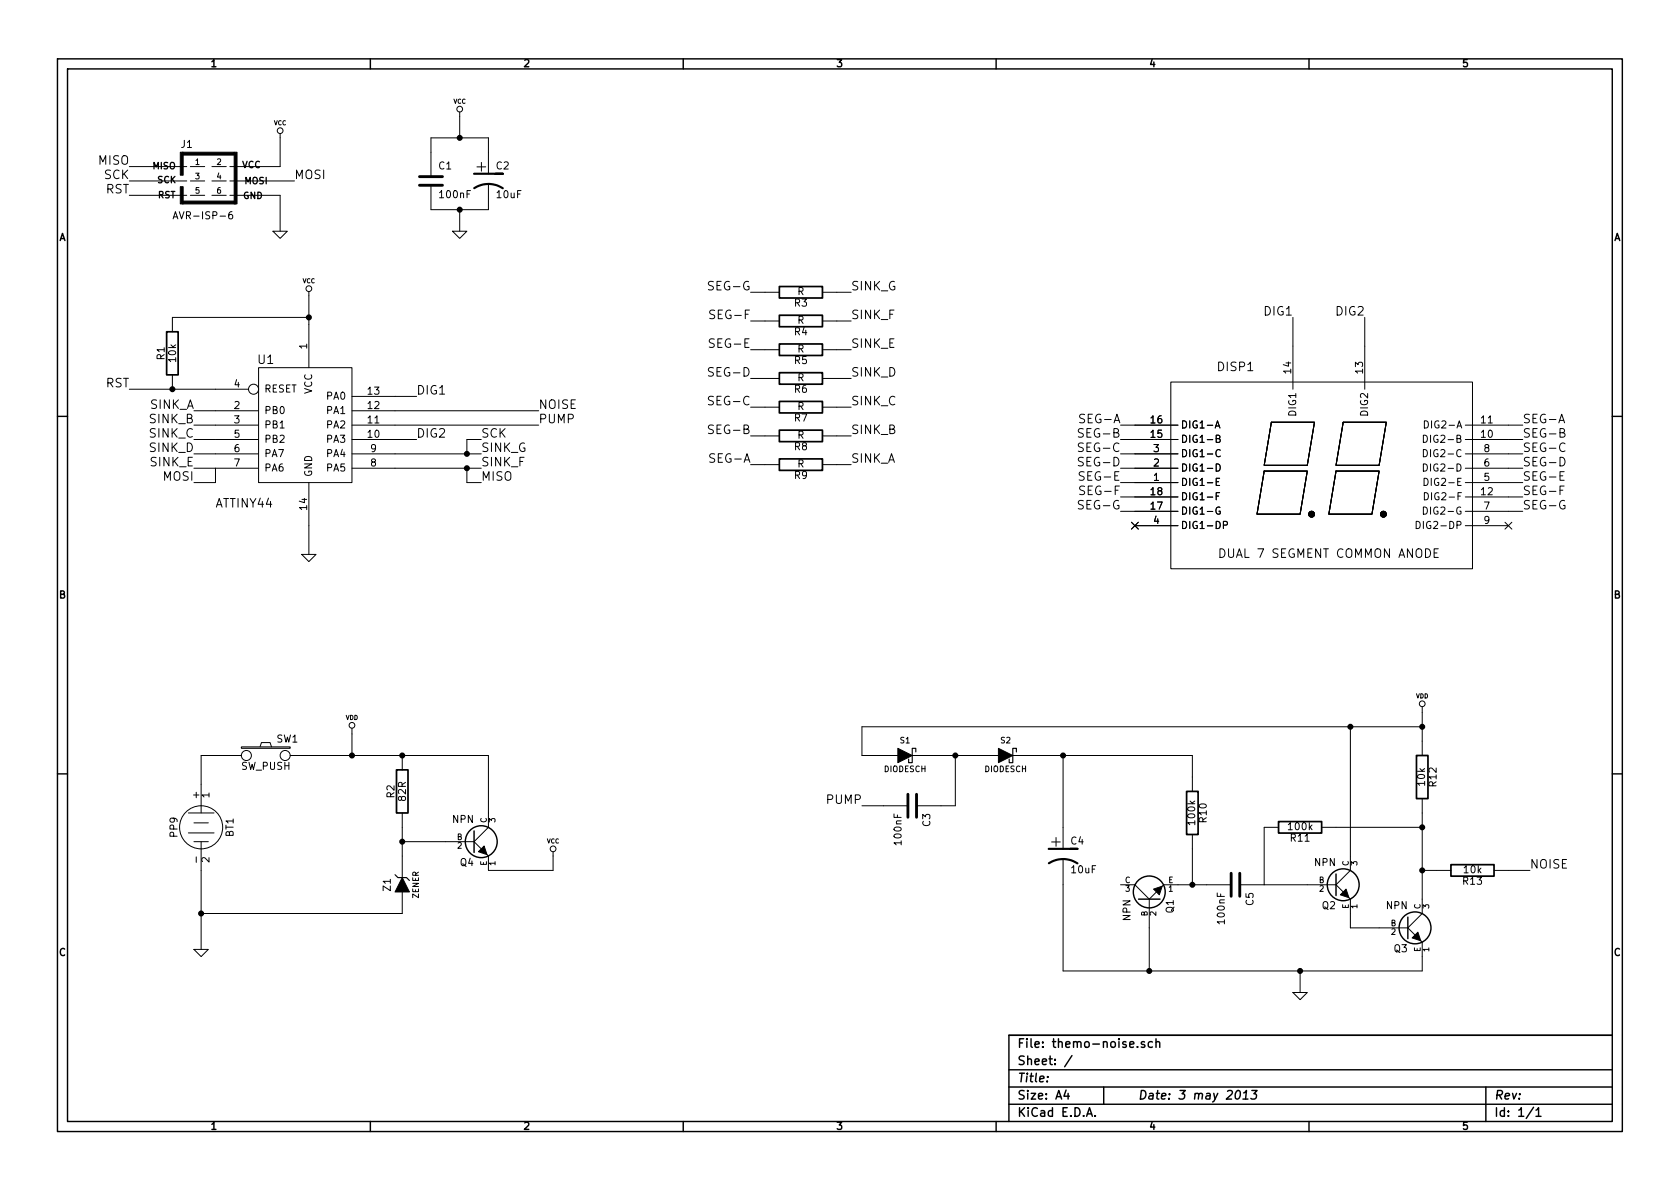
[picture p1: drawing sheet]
<svg xmlns="http://www.w3.org/2000/svg" width="297mm" height="210mm" viewBox="0 0 297 210" stroke-linecap="round" stroke-linejoin="round" font-family="sans-serif">
<g fill="none" stroke="#000" stroke-width=".25">
<path d="M10.2 10.4h276.6v189.7h-276.6zM11.9 12.2h273.2v186.1h-273.2zM65.5 10.4v1.8M120.8 10.4v1.8M176.1 10.4v1.8M231.4 10.4v1.8M10.2 73.6h1.7M285.1 73.6h1.7M10.2 136.8h1.7M285.1 136.8h1.7M83.8 146.9v3.8M201.3 159h3.8"/>
<path d="M236.2 154.6v3.8M248.9 162.2v3.8M65.5 198.3v1.8M120.8 198.3v1.8M176.1 198.3v1.8M178.4 189.2h106.7M178.4 195.3h106.7M178.4 192.2h106.7M185.2 190.4v.1M188.5 192.8l-.4 1h1M188.8 193.3v1.1M189.5 186.7l-1.3 1.9"/>
<path d="M192.1 197.4l.5-1.5 .5 1.5M192.3 197h.7M193.6 197.3v.1M195.1 192.2v3.1M201.1 185.1v.1M202.4 184.3l-.4-.1-.2 .2 .1 .2 .5 .2v.3h-.6M203.8 184.3a.48 .48 0 0 0-.7 0v.8l.2 .1 .5-.1M204.4 184.3h.1a.36 .36 0 0 1 .6 .1v.8M204.4 183.7v1.5M218.6 193l.4-.2a.88 .88 0 0 1-.3 1.6l-.3-.3a1.19 1.19 0 0 1 .2-1.1zM219.8 194.4h.8M219.9 193.3l.5-.5-.2 1.6"/>
<path d="M221.3 192.8h1l-.6 .6 .3 .1 .2 .2-.1 .4-.3 .3-.6-.2M231.4 198.3v1.8M262.7 192.2v6.1M271.1 195.8l-1.3 2M271.6 196.3l.4-.4v1.5M271.6 197.4h.9M285.1 183.1h-106.7v15.2"/>
<circle cx="85.1" cy="148.8" r="2.82"/>
<circle cx="203.2" cy="157.7" r="2.82"/>
<circle cx="237.5" cy="156.5" r="2.82"/>
<circle cx="250.2" cy="164.1" r="2.82"/>
</g>
<g fill="none" stroke="#000" stroke-width=".18">
<path d="M81.3 19.8v4.6M22.9 34.5h10.1M22.9 29.5h10.1M22.9 32h10.1M30.6 38.7l.4-1.3 .4 1.3M30.7 38.3h.6M33.7 34.5h2.5M33.7 29.5h2.5M33.7 32h2.5M37.5 34.5h2.5M37.5 29.5h2.5M37.5 32h2.5"/>
<path d="M40.6 34.5h8.9v6.4M40.6 32h11.5M41 37.4l-.3 .1a.87 .87 0 0 0 0 1.2l.4-.1v-.6l-.4-.1-.3 .3M49.5 23.6v5.9h-8.9M81.3 37.1v3.8M86.4 32.5v4.6h-10.2v-4.3M86.4 30.7v-6.3h-10.2v6.8M48.3 40.9h2.5l-1.3 1.3zM54.6 51.6v13.4M54.6 56.1h-24.1v2.6M80 40.9h2.5l-1.2 1.3zM126.3 60a.62 .62 0 0 0-.8 .1v.4l.7 .4v.4a.68 .68 0 0 1-.8 .1"/>
<path d="M126.4 54.9a.62 .62 0 0 0-.8 .1v.4l.7 .4v.4a.68 .68 0 0 1-.8 .1M132.7 56.8h5.1M132.7 51.7h5.1M145.4 56.8h5.1M145.4 51.7h5.1M228.6 56.1v12.7M241.3 56.1v12.7M22.9 68.8h21M30.5 66.3v2.5M34.3 72.6h11.4M34.3 77.7h11.4M34.3 75.2h11.4"/>
<path d="M45.7 65h16.5v20.3h-16.5zM62.2 72.6h33M62.2 77.7h11.5M62.2 75.2h33M62.2 70.1h11.5M85.1 77.7h-2.6v2.6M126.1 65.1a.62 .62 0 0 0-.8 0v.5l.8 .3v.5a.68 .68 0 0 1-.9 0M126.1 70.1a.62 .62 0 0 0-.8 .1v.5l.8 .3v.5a.68 .68 0 0 1-.9 0M126.1 75.2a.62 .62 0 0 0-.8 .1v.4l.8 .4v.4a.68 .68 0 0 1-.9 .1M132.7 77.1h5.1M132.7 66.9h5.1M132.7 72h5.1"/>
<path d="M132.7 61.8h5.1M145.4 77.1h5.1M145.4 66.9h5.1M145.4 72h5.1M145.4 61.8h5.1M191.5 78.4a.62 .62 0 0 0-.8 .1v.4l.8 .4v.4a.68 .68 0 0 1-.8 .1M191.5 75.9a.62 .62 0 0 0-.8 0v.5l.8 .3v.5a.68 .68 0 0 1-.8 0M198.1 77.7h10.2M198.1 75.2h10.2M207 67.6h53.3v33h-53.3zM214.9 75.7l.4-1.3 .4 1.3M215 75.3h.6"/>
<path d="M215 77.6l.6-.1 .1-.2-.1-.2-.6-.1v1.2h.5l.2-.1v-.3l-.2-.2M215.7 79.6a.5 .5 0 0 0-.6 0 .5 .5 0 0 0-.1 .6 .45 .45 0 0 0 .2 .5 .45 .45 0 0 0 .5-.1M224.8 74.7h7.6l-1.3 7.6h-7.6zM237.5 74.7h7.6l-1.3 7.6h-7.6zM251.7 79.5a.64 .64 0 0 1 .7 .6 .64 .64 0 0 1-.7 .7zM251.7 77a.64 .64 0 0 1 .7 .6 .64 .64 0 0 1-.7 .6zM251.8 74.4a.64 .64 0 0 1 .8 .7 .64 .64 0 0 1-.8 .6zM259.1 77.7h10.1M259.1 75.2h10.1M275.6 74.8l.5-1.6 .5 1.6M275.8 76.5l.7-.1 .1-.2-.1-.3-.7-.1v1.5h.6l.3-.3a.41 .41 0 0 0-.4-.5M276.7 78.5a.63 .63 0 0 0-.8 0 .63 .63 0 0 0-.2 .7 .6 .6 0 0 0 .4 .6 .6 .6 0 0 0 .6-.1"/>
<path d="M34.3 80.3h11.4M34.3 82.8h11.4M38.1 82.8v2.5h-3.8M53.3 98h2.6l-1.3 1.3zM54.6 85.3v12.7M62.2 80.3h22.9M62.2 82.8h22.9M82.5 82.8v2.5h2.6M132.7 82.2h5.1M145.4 82.2h5.1M191.5 80.9a.62 .62 0 0 0-.8 .1v.5l.8 .3v.5a.68 .68 0 0 1-.8 0M191.7 83.5a.62 .62 0 0 0-.8 .1v.4l.7 .3v.5a.68 .68 0 0 1-.8 .1"/>
<path d="M191.8 86a.62 .62 0 0 0-.8 .1v.4l.7 .4v.4a.68 .68 0 0 1-.8 .1M198.1 85.3h10.2M198.1 80.3h10.2M198.1 82.8h10.2M198.1 87.9h10.2M198.1 90.4h10.2M200.1 92.3l1.2 1.3M200.7 93h7.6M201.3 92.3l-1.2 1.3M215 82a.64 .64 0 0 1 .8 .7 .64 .64 0 0 1-.8 .6zM215 85.2h.5M215 87.7h.5"/>
<path d="M215.6 84.6h-.6v1.2h.6M215.6 87.1h-.6v1.3M215.7 89.7a.59 .59 0 0 0-.7 .6 .59 .59 0 0 0 .7 .6v-.5h-.2M216.3 92.9l.6-.1 .1-.5-.2-.1h-.5v1.3M223.5 83.3h7.6l-1.2 7.6h-7.7zM236.2 83.3h7.6l-1.2 7.6h-7.7zM250.4 92.2a.64 .64 0 0 1 .7 .6 .64 .64 0 0 1-.7 .7zM251.7 82a.64 .64 0 0 1 .7 .7 .64 .64 0 0 1-.7 .6zM251.7 89.7a.64 .64 0 0 1 .7 .6 .64 .64 0 0 1-.7 .6zM251.8 84.6a.64 .64 0 0 1 .7 .6 .64 .64 0 0 1-.7 .6zM251.8 87.1a.64 .64 0 0 1 .8 .7 .64 .64 0 0 1-.8 .6zM253.6 97.8h.5"/>
<path d="M254.3 97h-.7v1.6h.7M259.1 85.3h10.1M259.1 80.3h10.1M259.1 82.8h10.1M259.1 87.9h10.1M259.1 90.4h10.1M259.1 93h7.6M266.1 92.3l1.2 1.3M267.3 92.3l-1.2 1.3M275.8 80.9a.77 .77 0 0 1 .9 .7 .77 .77 0 0 1-.9 .8zM276.6 85.9h-.8v1.6M276.6 83.4h-.8v1.5h.8"/>
<path d="M276.6 88.6a.71 .71 0 0 0-.9 .6 .71 .71 0 0 0 .9 .7l.1-.5h-.3M42.7 132.1h8.6v.2h-8.6zM42.7 133.6h-7.1v10.2M46 132.1l.2-.8h1.6l.2 .8M51.3 133.6h35.1v12.7l-2.6 2.5M62.2 128.8v4.8M71.1 133.6v2.5M161.3 133.6h15.2M168.9 133.6v8.9h-6.8M179.1 133.6h31.7v6.3M188 133.6v16.5M238.8 128.5v25.4l-2.6 2.6"/>
<path d="M251.5 125v8.6M251.5 128.5h-99.1v5.1h6.3M33.3 143.8h4.5M33.3 147.3h4.5M34.3 148.8h2.5M34.3 145.5h2.5M35.6 148.8v19.1M71.1 143.8v11.4M71.1 157.7v3.8h-35.5M71.1 148.8h12.7M83.8 148.8l1.3 1.3M97.8 150.6v3.3h-11.4v-2.5l-.3-.3"/>
<path d="M152.4 142.5h8.1M188 151.9v19.8h63.5v-5.1l-.3-.2M198.1 156.5h2.6l2.5 2.5M203.2 159v12.7M204.5 157.7l-1.3 1.3M210.8 147.6v8.9M217.7 156.5h-12l-.2 .2M219.2 156.5h17M226.1 146.3h-2.6v10.2M233.7 146.3h17.8M236.2 156.5l1.3 1.2M238.5 158.7l.3 .3v5.1h10.1"/>
<path d="M251.5 153.9h5M251.5 141.2v20.3l-2.6 2.6M264.2 153.9h6.3M34.3 167.9h2.5l-1.2 1.3zM228.6 175.5h2.5l-1.2 1.3zM229.9 171.7v3.8M248.9 164.1l1.3 1.2"/>
<circle cx="81.3" cy="19.3" r=".51"/>
<circle cx="49.5" cy="23.1" r=".51"/>
<circle cx="54.6" cy="51" r=".51"/>
<circle cx="44.8" cy="68.8" r=".89"/>
<circle cx="43.6" cy="133.6" r=".89"/>
<circle cx="50.4" cy="133.6" r=".89"/>
<circle cx="62.2" cy="128.3" r=".51"/>
<circle cx="251.5" cy="124.5" r=".51"/>
<circle cx="35.6" cy="146.3" r="3.8"/>
<circle cx="97.8" cy="150.1" r=".51"/>
</g>
<g fill="#000" stroke="#000" stroke-width=".25">
<circle cx="81.3" cy="24.4" r=".41"/>
<circle cx="81.3" cy="37.1" r=".41"/>
<circle cx="54.6" cy="56.1" r=".41"/>
<circle cx="30.5" cy="68.8" r=".41"/>
<circle cx="82.5" cy="82.8" r=".41"/>
<circle cx="82.5" cy="80.3" r=".41"/>
<circle cx="62.2" cy="133.6" r=".41"/>
<circle cx="71.1" cy="133.6" r=".41"/>
<circle cx="168.9" cy="133.6" r=".41"/>
<circle cx="188" cy="133.6" r=".41"/>
<circle cx="238.8" cy="128.5" r=".41"/>
<circle cx="251.5" cy="128.5" r=".41"/>
<circle cx="71.1" cy="148.8" r=".41"/>
<circle cx="210.8" cy="156.5" r=".41"/>
<circle cx="251.5" cy="146.3" r=".41"/>
<circle cx="251.5" cy="153.9" r=".41"/>
<circle cx="35.6" cy="161.5" r=".41"/>
<circle cx="203.2" cy="171.7" r=".41"/>
<circle cx="229.9" cy="171.7" r=".41"/>
</g>
<g fill="#000" stroke="#000" stroke-width=".18">
<path d="M32.3 35.6h9.4v.5h-9.4zM32.3 26.9h9.1v.5h-9.1zM31.9 33h.5v3.1h-.5zM31.9 26.9h.5v4.1h-.5zM41.4 26.9h.5v9.2h-.5zM158.7 132.3l2.6 1.3-2.6 1.3zM176.5 132.3l2.6 1.3-2.6 1.3zM71.1 155.2l1.3 2.5h-2.6zM84.6 150.6l1-1 .5 1.5zM204 157.2l1.5-.5-.5 1.5zM237 158.2l1-1 .5 1.5zM249.7 165.9l1-1.1 .5 1.6z"/>
<circle cx="231.9" cy="90.9" r=".51"/>
<circle cx="244.6" cy="90.9" r=".51"/>
</g>
<path d="M161.9 133v-.7h-.6v2.6h-.6v-.7M179.7 133v-.7h-.6v2.6h-.7v-.7M69.8 154.7l.6 .5h1.5l.5 .5" fill="none" stroke="#000" stroke-width=".2"/>
<g fill="none" stroke="#000" stroke-width=".3">
<path d="M29.5 58.7h2v7.6h-2zM137.8 50.7h7.6v2h-7.6zM137.8 55.7h7.6v2.1h-7.6zM137.8 60.8h7.6v2.1h-7.6zM137.8 71h7.6v2h-7.6zM137.8 65.9h7.6v2h-7.6zM137.8 76.1h7.6v2h-7.6zM137.8 81.1h7.6v2.1h-7.6zM70.1 136.1h2v7.7h-2zM209.8 139.9h2v7.7h-2zM250.4 133.6h2.1v7.6h-2.1zM226.1 145.3h7.6v2h-7.6z"/>
<path d="M256.5 152.9h7.7v2h-7.7z"/>
</g>
<path d="M83.8 30.7h5.1h-1.3M83.8 33.3a4.6 4.6 0 0 1 5.1 0M185.4 150.1h5.1h-1.3M185.4 152.6a4.6 4.6 0 0 1 5.1 .1" fill="none" stroke="#000" stroke-width=".38"/>
<path d="M74.2 32.8h4M74.2 31.2h4M160.5 140.5v4M162.1 140.5v4M217.7 154.4v4.1M219.2 154.4v4.1" fill="none" stroke="#000" stroke-width=".51"/>
<g font-size="2.8">
<text x="84.3" y="30.5">+</text>
<text x="185.9" y="149.9">+</text>
</g>
<g font-size="2.1">
<text x="17.4" y="29.2">MISO</text>
<text x="18.4" y="31.7">SCK</text>
<text x="18.6" y="34.3">RST</text>
<text x="52.1" y="31.7">MOSI</text>
<text x="125.9" y="51.4">SEG-G</text>
<text x="150.5" y="51.4">SINK_G</text>
<text x="126.2" y="56.5">SEG-F</text>
<text x="150.5" y="56.5">SINK_F</text>
<text x="223.6" y="55.9">DIG1</text>
<text x="236.3" y="55.9">DIG2</text>
<text x="45.6" y="64.4">U1</text>
<text x="126.1" y="61.6">SEG-E</text>
<text x="150.5" y="61.6">SINK_E</text>
<text x="215.4" y="65.7">DISP1</text>
<text x="18.6" y="68.6">RST</text>
<text x="73.7" y="69.8">DIG1</text>
<text x="126" y="66.7">SEG-D</text>
<text x="126" y="71.7">SEG-C</text>
<text x="150.5" y="66.7">SINK_D</text>
<text x="150.5" y="71.7">SINK_C</text>
<text x="26.5" y="77.5">SINK_C</text>
<text x="26.5" y="74.9">SINK_B</text>
<text x="26.5" y="72.4">SINK_A</text>
<text x="73.7" y="77.5">DIG2</text>
<text x="85.1" y="77.5">SCK</text>
<text x="95.2" y="74.9">PUMP</text>
<text x="95.2" y="72.4">NOISE</text>
<text x="126" y="76.8">SEG-B</text>
<text x="150.5" y="76.8">SINK_B</text>
<text x="191.4" y="77.5">SEG-B</text>
<text x="191.4" y="74.9">SEG-A</text>
<text x="269.2" y="77.5">SEG-B</text>
<text x="269.2" y="74.9">SEG-A</text>
<text x="26.5" y="80">SINK_D</text>
<text x="26.6" y="82.5">SINK_E</text>
<text x="85.1" y="80">SINK_G</text>
<text x="85.1" y="82.5">SINK_F</text>
<text x="126" y="81.9">SEG-A</text>
<text x="150.5" y="81.9">SINK_A</text>
<text x="191.4" y="82.5">SEG-D</text>
<text x="191.4" y="80">SEG-C</text>
<text x="269.2" y="82.5">SEG-D</text>
<text x="269.2" y="80">SEG-C</text>
<text x="28.9" y="85.1">MOSI</text>
<text x="38.2" y="89.8">ATTINY44</text>
<text x="85.1" y="85.1">MISO</text>
<text x="191.5" y="85.1">SEG-E</text>
<text x="191.6" y="87.6">SEG-F</text>
<text x="269.2" y="87.6">SEG-F</text>
<text x="269.2" y="85.1">SEG-E</text>
<text x="191.3" y="90.2">SEG-G</text>
<text x="269.2" y="90.2">SEG-G</text>
<text x="216.2" y="98.7">DUAL 7 SEGMENT COMMON ANODE</text>
<text x="146.3" y="142.2">PUMP</text>
<text x="270.5" y="153.7">NOISE</text>
<text x="179.9" y="185.4">File: themo-noise.sch</text>
<text x="179.9" y="191.5">Title:</text>
<text x="179.9" y="188.4">Sheet: /</text>
<text x="179.9" y="197.6">KiCad E.D.A.</text>
<text x="179.9" y="194.5">Size: A4</text>
<text x="201.2" y="194.5">Date: 3 may 2013</text>
<text x="264.2" y="194.5">Rev:</text>
<text x="264.2" y="197.6">Id: 1/1</text>
</g>
<g font-size="1.8">
<text x="37.3" y="11.9">1</text>
<text x="92.7" y="11.9">2</text>
<text x="148" y="11.9">3</text>
<text x="203.3" y="11.9">4</text>
<text x="258.6" y="11.9">5</text>
<text x="32.1" y="26.2">J1</text>
<text x="77.6" y="30">C1</text>
<text x="77.9" y="35.1">100nF</text>
<text x="87.8" y="30">C2</text>
<text x="87.9" y="35.1">10uF</text>
<text x="31.6" y="38.8">AVR-ISP-6</text>
<text x="10.4" y="42.7">A</text>
<text x="285.3" y="42.7">A</text>
<text x="141" y="52.2">R</text>
<text x="140.5" y="54.3">R3</text>
<text x="140.5" y="59.4">R4</text>
<text x="141" y="57.3">R</text>
<text x="29.2" y="63.6" transform="rotate(-90 29.2 63.6)">R1</text>
<text x="31.2" y="64" transform="rotate(-90 31.2 64)">10k</text>
<text x="54.4" y="61.7" transform="rotate(-90 54.4 61.7)">1</text>
<text x="140.5" y="64.4">R5</text>
<text x="141" y="62.4">R</text>
<text x="228.3" y="66" transform="rotate(-90 228.3 66)">14</text>
<text x="241" y="66" transform="rotate(-90 241 66)">13</text>
<text x="41.4" y="68.6">4</text>
<text x="46.7" y="69.5">RESET</text>
<text x="55.2" y="69.8" transform="rotate(-90 55.2 69.8)">VCC</text>
<text x="57.8" y="70.7">PA0</text>
<text x="65.1" y="69.8">13</text>
<text x="140.5" y="69.5">R6</text>
<text x="141" y="67.5">R</text>
<text x="41.4" y="72.4">2</text>
<text x="41.4" y="74.9">3</text>
<text x="41.4" y="77.5">5</text>
<text x="46.7" y="73.3">PB0</text>
<text x="46.7" y="75.8">PB1</text>
<text x="57.8" y="75.8">PA2</text>
<text x="57.8" y="73.3">PA1</text>
<text x="65.1" y="77.5">10</text>
<text x="65.1" y="74.9">11</text>
<text x="65.1" y="72.4">12</text>
<text x="140.5" y="74.6">R7</text>
<text x="141" y="72.6">R</text>
<text x="141" y="77.6">R</text>
<text x="203.5" y="77.5">15</text>
<text x="203.5" y="74.9">16</text>
<text x="208.8" y="75.8">DIG1-A</text>
<text x="229.2" y="73.5" transform="rotate(-90 229.2 73.5)">DIG1</text>
<text x="241.9" y="73.5" transform="rotate(-90 241.9 73.5)">DIG2</text>
<text x="252.6" y="75.8">DIG2-A</text>
<text x="261.9" y="77.5">10</text>
<text x="261.9" y="74.9">11</text>
<text x="41.4" y="80">6</text>
<text x="41.4" y="82.5">7</text>
<text x="46.7" y="78.4">PB2</text>
<text x="46.7" y="80.9">PA7</text>
<text x="46.7" y="83.4">PA6</text>
<text x="57.8" y="83.4">PA5</text>
<text x="57.8" y="80.9">PA4</text>
<text x="57.8" y="78.4">PA3</text>
<text x="65.6" y="82.5">8</text>
<text x="65.6" y="80">9</text>
<text x="140.5" y="79.7">R8</text>
<text x="141" y="82.7">R</text>
<text x="204" y="82.5">2</text>
<text x="204" y="80">3</text>
<text x="208.8" y="83.4">DIG1-D</text>
<text x="208.8" y="80.9">DIG1-C</text>
<text x="208.8" y="78.4">DIG1-B</text>
<text x="252.6" y="83.4">DIG2-D</text>
<text x="252.6" y="80.9">DIG2-C</text>
<text x="252.6" y="78.4">DIG2-B</text>
<text x="262.4" y="82.5">6</text>
<text x="262.4" y="80">8</text>
<text x="55.2" y="84.3" transform="rotate(-90 55.2 84.3)">GND</text>
<text x="140.5" y="84.8">R9</text>
<text x="203.5" y="87.6">18</text>
<text x="204" y="85.1">1</text>
<text x="208.8" y="86">DIG1-E</text>
<text x="208.8" y="88.5">DIG1-F</text>
<text x="252.7" y="86">DIG2-E</text>
<text x="252.8" y="88.5">DIG2-F</text>
<text x="261.9" y="87.6">12</text>
<text x="262.4" y="85.1">5</text>
<text x="54.4" y="90.1" transform="rotate(-90 54.4 90.1)">14</text>
<text x="203.5" y="90.2">17</text>
<text x="204" y="92.7">4</text>
<text x="208.8" y="93.6">DIG1-DP</text>
<text x="208.8" y="91.1">DIG1-G</text>
<text x="251.4" y="93.6">DIG2-DP</text>
<text x="252.5" y="91.1">DIG2-G</text>
<text x="262.4" y="90.2">7</text>
<text x="262.4" y="92.7">9</text>
<text x="10.4" y="105.9">B</text>
<text x="285.3" y="105.9">B</text>
<text x="48.9" y="131.4">SW1</text>
<text x="42.6" y="136.2">SW_PUSH</text>
<text x="35.3" y="141.1" transform="rotate(-90 35.3 141.1)">+</text>
<text x="37.1" y="141.1" transform="rotate(-90 37.1 141.1)">1</text>
<text x="69.8" y="141.1" transform="rotate(-90 69.8 141.1)">R2</text>
<text x="71.8" y="141.6" transform="rotate(-90 71.8 141.6)">82R</text>
<text x="252" y="138.9" transform="rotate(-90 252 138.9)">10k</text>
<text x="254.1" y="139" transform="rotate(-90 254.1 139)">R12</text>
<text x="31.4" y="148" transform="rotate(-90 31.4 148)">PP9</text>
<text x="41.4" y="148" transform="rotate(-90 41.4 148)">BT1</text>
<text x="80" y="145.6">NPN</text>
<text x="159.5" y="149.2" transform="rotate(-90 159.5 149.2)">100nF</text>
<text x="164.5" y="146.1" transform="rotate(-90 164.5 146.1)">C3</text>
<text x="189.4" y="149.4">C4</text>
<text x="211.4" y="145.7" transform="rotate(-90 211.4 145.7)">100k</text>
<text x="213.4" y="145.4" transform="rotate(-90 213.4 145.4)">R10</text>
<text x="227.9" y="146.9">100k</text>
<text x="228.2" y="148.9">R11</text>
<text x="35.3" y="152.3" transform="rotate(-90 35.3 152.3)">-</text>
<text x="37.1" y="152.5" transform="rotate(-90 37.1 152.5)">2</text>
<text x="81.4" y="153.2">Q4</text>
<text x="189.5" y="154.5">10uF</text>
<text x="232.4" y="153.2">NPN</text>
<text x="258.9" y="154.5">10k</text>
<text x="69.1" y="157.5" transform="rotate(-90 69.1 157.5)">Z1</text>
<text x="207.6" y="161.4" transform="rotate(-90 207.6 161.4)">Q1</text>
<text x="221.7" y="160.1" transform="rotate(-90 221.7 160.1)">C5</text>
<text x="233.8" y="160.8">Q2</text>
<text x="245.1" y="160.8">NPN</text>
<text x="258.7" y="156.5">R13</text>
<text x="199.9" y="162.8" transform="rotate(-90 199.9 162.8)">NPN</text>
<text x="216.6" y="163.2" transform="rotate(-90 216.6 163.2)">100nF</text>
<text x="10.4" y="169.1">C</text>
<text x="246.5" y="168.4">Q3</text>
<text x="285.3" y="169.1">C</text>
<text x="37.3" y="199.8">1</text>
<text x="92.7" y="199.8">2</text>
<text x="148" y="199.8">3</text>
<text x="203.3" y="199.8">4</text>
<text x="258.6" y="199.8">5</text>
</g>
<g font-size="1.6">
<text x="27" y="30">MISO</text>
<text x="42.8" y="29.8">VCC</text>
<text x="27.8" y="32.4">SCK</text>
<text x="27.9" y="35.1">RST</text>
<text x="43" y="35.2">GND</text>
<text x="43.2" y="32.6">MOSI</text>
</g>
<g font-size="1.4">
<text x="34.5" y="29.2">1</text>
<text x="38.4" y="29.2">2</text>
<text x="34.5" y="31.7">3</text>
<text x="34.5" y="34.3">5</text>
<text x="38.4" y="31.7">4</text>
<text x="38.4" y="34.3">6</text>
<text x="159.2" y="131.5">S1</text>
<text x="176.9" y="131.5">S2</text>
<text x="156.3" y="136.6">DIODESCH</text>
<text x="174.1" y="136.6">DIODESCH</text>
<text x="80.8" y="148.6">B</text>
<text x="86.1" y="145.5" transform="rotate(-90 86.1 145.5)">C</text>
<text x="87.6" y="145.4" transform="rotate(-90 87.6 145.4)">3</text>
<text x="80.9" y="150.1">2</text>
<text x="86.1" y="153.1" transform="rotate(-90 86.1 153.1)">E</text>
<text x="87.6" y="153" transform="rotate(-90 87.6 153)">1</text>
<text x="238.5" y="153.2" transform="rotate(-90 238.5 153.2)">C</text>
<text x="240" y="153" transform="rotate(-90 240 153)">3</text>
<text x="74.1" y="158.8" transform="rotate(-90 74.1 158.8)">ZENER</text>
<text x="198.9" y="156.2">C</text>
<text x="199" y="157.7">3</text>
<text x="204.5" y="161.9" transform="rotate(-90 204.5 161.9)">2</text>
<text x="206.6" y="156.2">E</text>
<text x="206.6" y="157.7">1</text>
<text x="233.2" y="156.2">B</text>
<text x="233.3" y="157.7">2</text>
<text x="238.5" y="160.7" transform="rotate(-90 238.5 160.7)">E</text>
<text x="240" y="160.6" transform="rotate(-90 240 160.6)">1</text>
<text x="251.2" y="160.8" transform="rotate(-90 251.2 160.8)">C</text>
<text x="252.7" y="160.6" transform="rotate(-90 252.7 160.6)">3</text>
<text x="202.9" y="162" transform="rotate(-90 202.9 162)">B</text>
<text x="245.9" y="163.8">B</text>
<text x="246" y="165.3">2</text>
<text x="251.2" y="168.3" transform="rotate(-90 251.2 168.3)">E</text>
<text x="252.7" y="168.3" transform="rotate(-90 252.7 168.3)">1</text>
</g>
<g font-size="1.1">
<text x="48.4" y="22.2">VCC</text>
<text x="80.2" y="18.4">VCC</text>
<text x="53.5" y="50.1">VCC</text>
<text x="250.3" y="123.5">VDD</text>
<text x="61.1" y="127.3">VDD</text>
<text x="96.7" y="149.2">VCC</text>
</g>
</svg>
